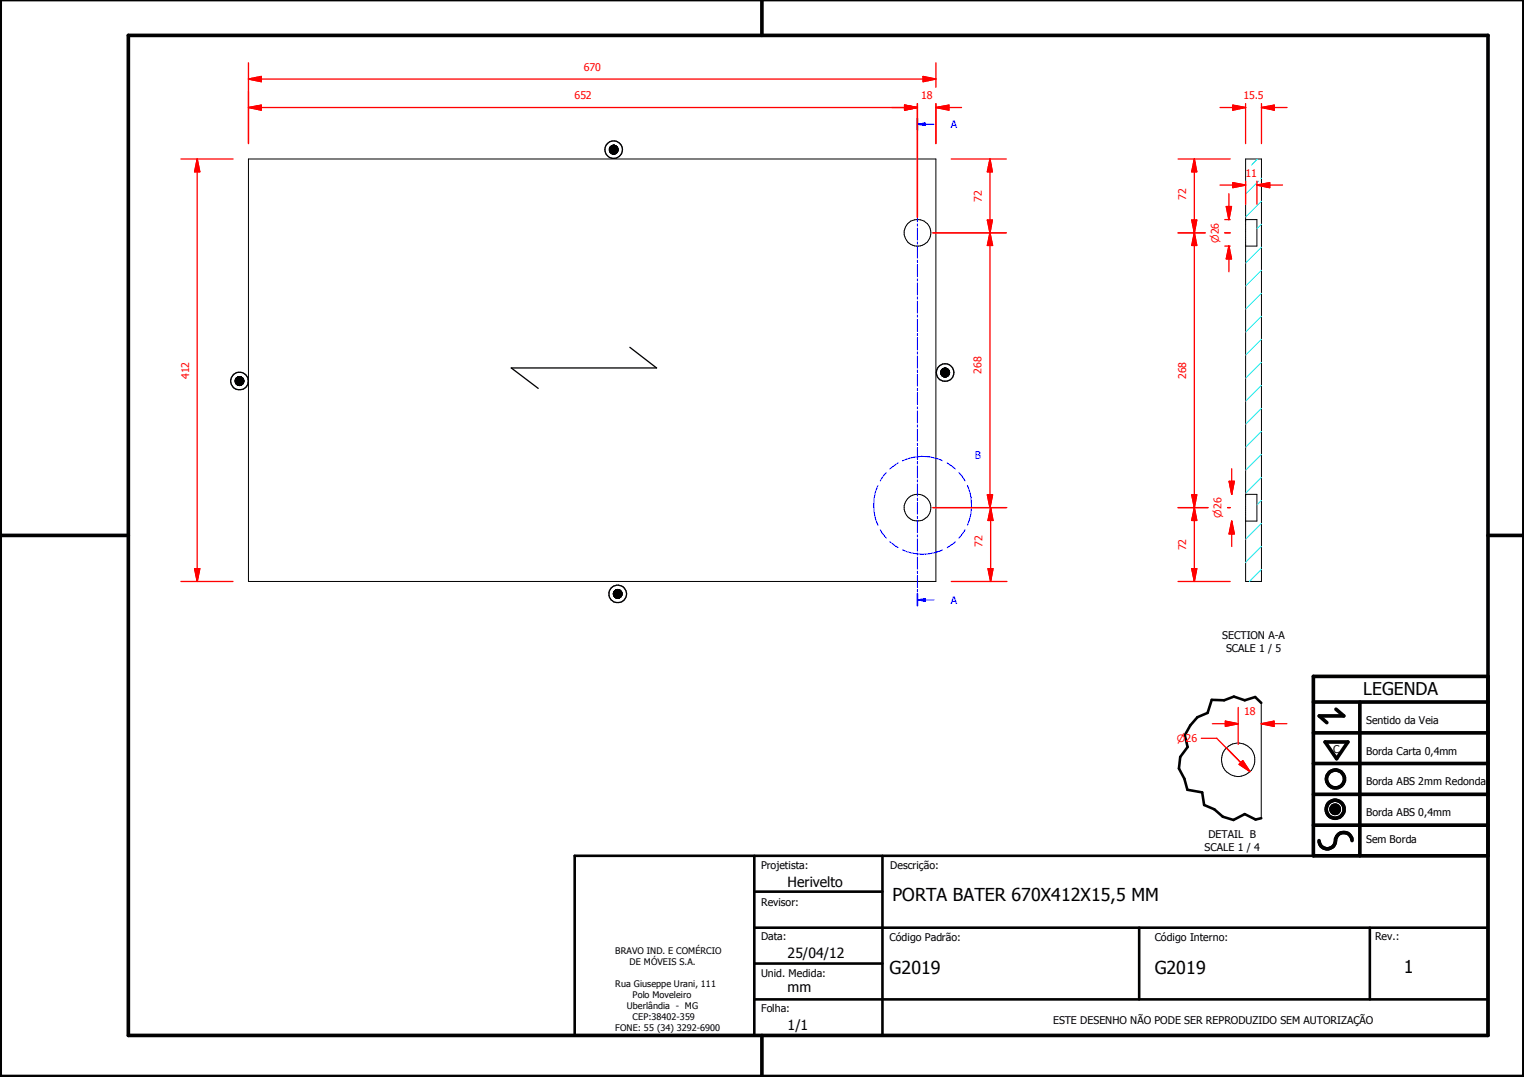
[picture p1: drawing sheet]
<svg xmlns="http://www.w3.org/2000/svg" width="297mm" height="210mm" viewBox="0 0 297 210" stroke-linecap="round" stroke-linejoin="round" font-family="sans-serif">
<g fill="none" stroke="#000" stroke-width=".19">
<path d="M48.4 31h134v82.3h-134zM118.8 29.1l1.7 .1zM118.8 29.2h1.7zM118.8 29.2l1.6 .1zM118.8 29.3h1.6zM118.8 29.3l1.6 .1zM118.8 29l1.6 .1zM118.8 29.4h1.6zM118.8 29.4l1.6 .1zM118.8 29.5h1.6zM118.8 29.5l1.6 .1zM118.8 28.9l1.6 .1z"/>
<path d="M118.8 28.8l1.6 .1zM118.9 29.6h1.5zM118.9 29.6l1.4 .1zM118.9 28.7l1.5 .1zM118.9 29.7h1.4zM118.9 29.7h1.3zM118.9 28.7h1.5zM119 29.7h1.2zM119 29.7l1.2 .1zM119 28.6l1.3 .1h-1.4zM119 28.6l1.3 .1zM119 29.8h1.2z"/>
<path d="M119 29.8h1.1zM119 28.5l1.2 .1zM119 28.5h1.2zM119.1 29.8h1zM119.1 29.8l1 .1zM119.1 28.5h1.1zM119.1 28.5h1zM119.2 29.9h.9zM119.2 29.9h.8zM119.2 28.4l.9 .1zM119.2 28.4h.9zM119.3 29.9h.7z"/>
<path d="M119.3 29.9l.6 .1zM119.3 28.4h.8zM119.3 30h.6zM119.3 30h.5zM119.3 28.4h.7zM119.3 28.4h.6zM119.4 30h.4zM119.4 30h.3zM119.4 28.3l.5 .1zM119.4 28.3h.4zM119.5 30h.2zM119.5 28.3h.3z"/>
<path d="M119.5 28.3h.2zM242.8 31h3.1v82.3h-3.1zM242.8 42.8h.1M242.8 42.8h2.2v5.2h-2.2M45.8 74.2l1.7 .1zM45.8 74.3h1.7v.1zM45.8 74.3l1.7 .1h-1.7zM45.8 74.4h1.7zM45.8 74.4h1.7v.1zM45.8 74.4l1.7 .1h-1.6zM45.8 74.1l1.7 .1zM45.9 74.5l1.6 .1z"/>
<path d="M45.9 74.6h1.6zM45.9 74.6l1.5 .1zM45.9 74l1.6 .1zM45.9 73.9l1.6 .1zM45.9 74.7h1.5zM45.9 74.7l1.5 .1zM45.9 73.9h1.6zM46 74.8h1.4zM46 74.8h1.3zM46 73.8l1.4 .1h-1.5zM46 73.8l1.4 .1zM46.1 74.8h1.2z"/>
<path d="M46.1 74.8l1.1 .1zM46.1 73.7l1.3 .1zM46.1 73.7h1.2zM46.1 74.9h1.1zM46.2 74.9h1zM46.2 74.9l.9 .1zM46.2 73.6l1 .1zM46.2 73.6h1zM46.3 75h.8zM46.3 75l.7 .1zM46.3 73.5l.9 .1zM46.3 75.1h.7z"/>
<path d="M46.3 75.1h.6zM46.3 73.5h.8zM46.3 73.5h.7zM46.4 75.1h.5zM46.4 73.5h.6zM46.4 73.5h.5zM46.5 75.1h.4zM46.5 75.1h.3zM46.5 73.4l.4 .1zM46.5 73.4h.4zM46.6 75.1h.2zM46.6 73.4h.3z"/>
<path d="M46.6 73.4h.2zM183.3 72.5l1.8 .1zM183.3 72.6h1.8v.1zM183.3 72.6l1.8 .1h-1.8zM183.3 72.7h1.8zM183.3 72.7l1.7 .1zM183.4 72.8h1.6zM183.4 72.8l1.6 .1zM183.4 72.4l1.7 .1zM183.4 72.9h1.6v.1zM183.4 72.9l1.6 .1h-1.6zM183.4 73h1.6z"/>
<path d="M183.4 72.3l1.6 .1zM183.4 72.3h1.6zM183.5 73h1.5zM183.5 73l1.4 .1zM183.5 72.2l1.5 .1zM183.5 72.2h1.5zM183.6 73.1h1.3zM183.6 73.1l1.2 .1zM183.6 72.1l1.4 .1zM183.6 73.2h1.2zM183.6 72.1h1.3zM183.6 73.2l1.1 .1z"/>
<path d="M183.6 72l1.2 .1zM183.6 72h1.2zM183.7 73.3h1zM183.7 73.3l.9 .1zM183.7 71.9l1.1 .1zM183.7 71.9h1zM183.8 73.4h.8zM183.8 71.9h.9zM183.9 73.4h.7zM183.9 73.4h.6zM183.9 71.8l.7 .1zM183.9 71.8h.7z"/>
<path d="M183.9 73.4h.5zM183.9 71.8h.6zM184.1 73.4h.3zM184.1 73.4h.2zM184.1 71.8h.4zM184.1 71.8h.3zM184.1 71.8h.2zM242.8 96.4h.1M242.8 96.4h2.2v5.2h-2.2M119.5 115.7h1.7zM119.5 115.7l1.7 .1zM119.5 115.8l1.7 .1z"/>
<path d="M119.6 115.9h1.6v.1zM119.6 115.9l1.6 .1h-1.6zM119.6 116l1.6 .1zM119.6 115.6l1.6 .1zM119.6 115.5l1.6 .1zM119.6 116.1h1.6zM119.6 116.1l1.5 .1zM119.6 115.4l1.6 .1zM119.7 116.2h1.4zM119.7 115.3l1.5 .1zM119.7 116.2l1.3 .1zM119.7 115.3h1.4z"/>
<path d="M119.8 116.3h1.2zM119.8 116.3l1.1 .1zM119.8 115.2l1.3 .1zM119.8 115.2h1.2zM119.8 116.4h1.1zM119.8 115.1l1.2 .1zM119.9 116.4h1zM119.9 116.4l.9 .1zM119.9 115.1h1h-1.1zM119.9 115.1h1zM120 116.5h.8zM120 116.5h.7z"/>
<path d="M120 115l.9 .1zM120 115h.8zM120.1 116.5h.6zM120.1 116.5h.5zM120.1 115h.7zM120.1 115h.6zM120.1 116.5l.5 .1zM120.1 114.9l.6 .1zM120.1 114.9h.5zM120.2 116.6h.4zM120.2 116.6h.3zM120.2 114.9h.4z"/>
<path d="M120.3 116.6h.2zM120.3 114.9h.3zM120.3 114.9h.2zM245.8 137v22.5M259.4 157.6l1.6 .1zM259.4 157.7l1.6 .1zM259.4 157.8l1.6 .1zM259.4 157.9h1.6v.1zM259.4 157.9l1.6 .1h-1.5zM259.4 157.6h1.6zM259.5 158h1.5zM259.5 158l1.4 .1z"/>
<path d="M259.5 157.5l1.5 .1zM259.5 158.1h1.4zM259.5 157.4l1.5 .1zM259.5 158.1l1.4 .1zM259.5 157.3l1.4 .1zM259.6 158.2h1.3zM259.6 158.2h1.2zM259.6 157.2l1.3 .1zM259.6 158.2l1.2 .1zM259.6 157.2h1.3zM259.7 158.3h1.1zM259.7 158.3l1 .1z"/>
<path d="M259.7 157.1l1.1 .1zM259.7 157.1h1.1zM259.8 158.4h.9zM259.8 158.4h.8zM259.8 157.1h1zM259.8 157.1h.9zM259.8 158.4l.8 .1zM259.8 157l.9 .1zM259.8 157h.8zM259.9 158.5h.7zM259.9 158.5h.6zM259.9 157h.7z"/>
<path d="M260 158.5h.5zM260 158.5h.4zM260 157h.6zM260.1 158.5h.3zM260.1 158.5h.2zM260.1 156.9l.4 .1zM260.1 156.9h.3zM260.1 156.9h.2z"/>
<circle cx="178.8" cy="45.4" r="2.62"/>
<circle cx="178.8" cy="98.9" r="2.6"/>
<circle cx="241.4" cy="148.1" r="3.3"/>
</g>
<path d="M245.8 137l-1.2-1.2-2 .7-2.1-.7-1.9 .7-2.4-.1-.8 2.5-2 .9-1.4 1.6-1.1 1.9 .6 2.3-1.5 1.9-.2 2.3 1 2 .6 2.1 2.9 .5 .4 2.5 2 .8 1.6 1.5 2.1 .6 2.2-1.1 2.1 1 1.1-.2M112 166.8h178v35h-178zM147 173.8h25M147 166.8v35M172 166.8v35M147 194.8h143M147 180.8h143M147 187.8h25M222 180.8v14M267 180.8v14" fill="none" stroke="#000" stroke-width=".51"/>
<g fill="#000">
<path d="M118.8 29l1.6 .1zM118.8 28.9l1.6 .1zM118.8 28.8l1.6 .1zM118.9 28.7l1.5 .1zM118.9 28.7h1.5zM119 28.6l1.3 .1h-1.4zM119 28.6l1.3 .1zM119 28.5l1.2 .1zM119 28.5h1.2zM119.1 28.5h1.1zM119.1 28.5h1zM119.2 28.4l.9 .1z"/>
<path d="M119.2 28.4h.9zM119.3 28.4h.8zM119.3 28.4h.7zM119.3 28.4h.6zM119.4 28.3l.5 .1zM119.4 28.3h.4zM119.5 28.3h.3zM119.5 28.3h.2zM119.4 30h.3zM119.5 30h.2zM119.3 30h.5zM119.4 30h.4z"/>
<path d="M119.3 29.9l.6 .1zM119.3 30h.6zM119.2 29.9h.8zM119.3 29.9h.7zM119.1 29.8l1 .1zM119.2 29.9h.9zM119 29.8h1.1zM119.1 29.8h1zM119 29.7l1.2 .1zM119 29.8h1.2zM118.9 29.7h1.3zM119 29.7h1.2z"/>
<path d="M118.9 29.6l1.4 .1zM118.9 29.7h1.4zM118.8 29.5l1.6 .1zM118.9 29.6h1.5zM118.8 29.4l1.6 .1zM118.8 29.5h1.6zM118.8 29.1l1.7 .1zM118.8 29.2l1.6 .1zM118.8 29.3h1.6zM118.8 29.3l1.6 .1zM118.8 29.4h1.6zM118.8 29.2h1.7z"/>
<path d="M45.8 74.1l1.7 .1zM45.9 74l1.6 .1zM45.9 73.9l1.6 .1zM45.9 73.9h1.6zM46 73.8l1.4 .1h-1.5zM46 73.8l1.4 .1zM46.1 73.7l1.3 .1zM46.1 73.7h1.2zM46.2 73.6l1 .1zM46.2 73.6h1zM46.3 73.5l.9 .1zM46.3 73.5h.8z"/>
<path d="M46.3 73.5h.7zM46.4 73.5h.6zM46.4 73.5h.5zM46.5 73.4l.4 .1zM46.5 73.4h.4zM46.6 73.4h.3zM46.6 73.4h.2zM46.5 75.1h.3zM46.6 75.1h.2zM46.4 75.1h.5zM46.5 75.1h.4zM46.3 75.1h.6z"/>
<path d="M46.3 75l.7 .1zM46.3 75.1h.7zM46.2 74.9l.9 .1zM46.3 75h.8zM46.1 74.9h1.1zM46.2 74.9h1zM46.1 74.8l1.1 .1zM46 74.8h1.3zM46.1 74.8h1.2zM45.9 74.7l1.5 .1zM46 74.8h1.4zM45.9 74.6l1.5 .1z"/>
<path d="M45.9 74.7h1.5zM45.8 74.4l1.7 .1h-1.6zM45.9 74.5l1.6 .1zM45.9 74.6h1.6zM45.8 74.4h1.7zM45.8 74.4h1.7v.1zM45.8 74.2l1.7 .1zM45.8 74.3h1.7v.1zM45.8 74.3l1.7 .1h-1.7zM183.4 72.4l1.7 .1zM183.4 72.3l1.6 .1zM183.4 72.3h1.6z"/>
<path d="M183.5 72.2l1.5 .1zM183.5 72.2h1.5zM183.6 72.1l1.4 .1zM183.6 72.1h1.3zM183.6 72l1.2 .1zM183.6 72h1.2zM183.7 71.9l1.1 .1zM183.7 71.9h1zM183.8 71.9h.9zM183.9 71.8l.7 .1zM183.9 71.8h.7zM183.9 71.8h.6z"/>
<path d="M184.1 71.8h.4zM184.1 71.8h.3zM184.1 71.8h.2zM184.1 73.4h.2zM183.9 73.4h.5zM184.1 73.4h.3zM183.9 73.4h.6zM183.8 73.4h.8zM183.9 73.4h.7zM183.7 73.3l.9 .1zM183.6 73.2l1.1 .1zM183.7 73.3h1z"/>
<path d="M183.6 73.2h1.2zM183.6 73.1l1.2 .1zM183.5 73l1.4 .1zM183.6 73.1h1.3zM183.4 73h1.6zM183.5 73h1.5zM183.4 72.8l1.6 .1zM183.4 72.9h1.6v.1zM183.4 72.9l1.6 .1h-1.6zM183.3 72.7l1.7 .1zM183.4 72.8h1.6zM183.3 72.5l1.8 .1z"/>
<path d="M183.3 72.6h1.8v.1zM183.3 72.6l1.8 .1h-1.8zM183.3 72.7h1.8zM119.6 115.6l1.6 .1zM119.6 115.5l1.6 .1zM119.6 115.4l1.6 .1zM119.7 115.3l1.5 .1zM119.7 115.3h1.4zM119.8 115.2l1.3 .1zM119.8 115.2h1.2zM119.8 115.1l1.2 .1zM119.9 115.1h1h-1.1z"/>
<path d="M119.9 115.1h1zM120 115l.9 .1zM120 115h.8zM120.1 115h.7zM120.1 115h.6zM120.1 114.9l.6 .1zM120.1 114.9h.5zM120.2 114.9h.4zM120.3 114.9h.3zM120.3 114.9h.2zM120.2 116.6h.3zM120.3 116.6h.2z"/>
<path d="M120.1 116.5l.5 .1zM120.2 116.6h.4zM120.1 116.5h.5zM120 116.5h.7zM120.1 116.5h.6zM119.9 116.4l.9 .1zM120 116.5h.8zM119.8 116.4h1.1zM119.9 116.4h1zM119.8 116.3l1.1 .1zM119.7 116.2l1.3 .1zM119.8 116.3h1.2z"/>
<path d="M119.7 116.2h1.4zM119.6 116.1l1.5 .1zM119.6 115.9l1.6 .1h-1.6zM119.6 116l1.6 .1zM119.6 116.1h1.6zM119.5 115.7h1.7zM119.5 115.7l1.7 .1zM119.5 115.8l1.7 .1zM119.6 115.9h1.6v.1zM259.4 157.6h1.6zM259.5 157.5l1.5 .1zM259.5 157.4l1.5 .1z"/>
<path d="M259.5 157.3l1.4 .1zM259.6 157.2l1.3 .1zM259.6 157.2h1.3zM259.7 157.1l1.1 .1zM259.7 157.1h1.1zM259.8 157.1h1zM259.8 157.1h.9zM259.8 157l.9 .1zM259.8 157h.8zM259.9 157h.7zM260 157h.6zM260.1 156.9l.4 .1z"/>
<path d="M260.1 156.9h.3zM260.1 156.9h.2zM260.1 158.5h.2zM260 158.5h.4zM260.1 158.5h.3zM259.9 158.5h.6zM260 158.5h.5zM259.8 158.4l.8 .1zM259.9 158.5h.7zM259.8 158.4h.8zM259.7 158.3l1 .1zM259.8 158.4h.9z"/>
<path d="M259.6 158.2l1.2 .1zM259.7 158.3h1.1zM259.6 158.2h1.2zM259.5 158.1l1.4 .1zM259.6 158.2h1.3zM259.5 158l1.4 .1zM259.5 158.1h1.4zM259.4 157.9l1.6 .1h-1.5zM259.5 158h1.5zM259.4 157.6l1.6 .1zM259.4 157.7l1.6 .1zM259.4 157.8l1.6 .1z"/>
<path d="M259.4 157.9h1.6v.1z"/>
</g>
<g fill="none" stroke="#000" stroke-width=".71">
<path d="M148.5 0v6.9M297 -.1v209.9h-297v-209.9M25 6.9h265v194.9h-265zM0 104.4h25M290 104.4h7M256 136.8h34M260.4 138.2l1.5 1.3h-4.8l1.5 1.3M265 136.8v30M290 131.8h-34v35h34M256 154.8h34M256 148.8h34M256 142.8h34"/>
<path d="M258.3 144.6h4.4l-2.2 3.3zM256 160.8h34M257.1 163.8a1.62 1.62 0 0 0 1.8 1.6 1.62 1.62 0 0 0 1.4-1.9 1.63 1.63 0 0 1 1.7-1.2 1.63 1.63 0 0 1 1.5 1.5M148.5 201.8v8"/>
<circle cx="260.2" cy="157.7" r="1.76"/>
<circle cx="260.2" cy="157.7" r=".82"/>
<circle cx="260.3" cy="151.8" r="1.76"/>
</g>
<g fill="none" stroke="#00f" stroke-width=".19">
<path d="M178.8 23v2.4M178.8 25.8v.4M178.8 26.6v2.4M178.8 29.3v.5M178.8 30.2v2.3M178.8 32.9v.5M178.8 33.7v2.4M178.8 36.5v.4M178.8 37.3v2.4M178.8 24.2h1.5M178.8 40v.5M178.8 40.9v2.3"/>
<path d="M178.8 43.6v.5M178.8 44.4v2.4M178.8 47.2v.4M178.8 48v2.3M178.8 50.7v.5M178.8 51.6v2.3M178.8 54.3v.4M178.8 55.1v2.4M178.8 57.9v.4M178.8 58.7v2.3M178.8 61.4v.4M178.8 62.2v2.4"/>
<path d="M178.8 65v.4M178.8 65.8v2.4M178.8 68.5v.5M178.8 69.4v2.4M178.8 72.1v.5M178.8 72.9v2.4M178.8 75.7v.5M178.8 76.5v2.4M178.8 79.2v.5M178.8 80.1v2.3M178.8 82.8v.5M178.8 83.7v2.3"/>
<path d="M178.8 86.4v.4M178.8 87.2v2.4M178.8 90v.4M178.8 90.8v2.3M178.8 93.5v.4M178.8 94.3v2.4M178.8 97.1v.4M178.8 97.9v2.3M178.8 100.6v.5M178.8 101.5v2.3M178.8 104.2v.4M178.8 105v2.4"/>
<path d="M178.8 107.8v.4M178.8 108.6v2.4M178.8 111.3v.5M178.8 112.1v2.4M178.8 114.9v.5M178.8 115.7v2.4"/>
</g>
<path d="M178.8 23v2.4M178.8 115.7v2.4" fill="none" stroke="#00f" stroke-width=".3"/>
<path d="M178.8 24.2l1.5-.2v.5z" fill="#00f"/>
<path d="M178.8 24.2l1.5-.2v.5zM180.3 24.2h1.7M178.8 116.9h1.5" fill="none" stroke="#00f" stroke-width=".19"/>
<path d="M178.8 116.9l1.5-.2v.5z" fill="#00f"/>
<g fill="none" stroke="#00f" stroke-width=".19">
<path d="M171.1 94.6a9.7 9.7 0 0 0 0 7.8M172.8 92.1l-1.2 1.6M175 90.2l-1.6 1.2M175.9 89.8h.1M176 89.8a9.2 9.2 0 0 1 7.7 0M184.6 90.2l1.6 1.2M186.9 92.1l1.2 1.6M188.5 94.6a9.9 9.9 0 0 1 0 7.8M171.6 103.3l1.2 1.6M173.4 105.6l1.6 1.1M175.9 107.2h.1M176 107.2a9.2 9.2 0 0 0 7.7 0"/>
<path d="M178.8 116.9l1.5-.2v.5zM180.3 116.9h1.7M186.2 105.6l-1.6 1.2M188.1 103.3l-1.2 1.6"/>
</g>
<g fill="none" stroke="#0ff" stroke-width=".19">
<path d="M245.1 31l-1.2 1.2M245.3 35.3l-2.5 2.5M245.9 39.2l-3.1 3.1M245.9 34.7l-.1 .1M245.9 57.1l-3.1 3.1M245.9 52.7l-3.1 3.1M245.9 48.2l-3.1 3.1M245.9 43.7l-.9 .9M245.9 79.6l-3.1 3.1M245.9 75.1l-3.1 3.1M245.9 70.6l-3.1 3.1M245.9 66.1l-3.1 3.1"/>
<path d="M245.9 61.6l-3.1 3.1M245.9 97.5l-.9 .9M245.9 93l-3.1 3.1M245.9 88.6l-3.1 3.1M245.9 84.1l-3.1 3.1M245.9 111l-2.4 2.3M245.9 106.5l-3.1 3.1M245.9 102l-3.1 3.1"/>
</g>
<path d="M48.4 15.4h2.5" fill="none" stroke="#f00" stroke-width=".25"/>
<path d="M48.4 15.4l2.5-.5v1z" fill="#f00"/>
<path d="M48.4 15.4l2.5-.5v1zM179.9 15.4h2.5" fill="none" stroke="#f00" stroke-width=".25"/>
<path d="M179.9 14.9l2.5 .5-2.5 .5z" fill="#f00"/>
<path d="M48.4 12.2v15.8M50.9 15.4h129M179.9 14.9l2.5 .5-2.5 .5zM182.4 12.2v4.8M182.4 20.2v7.8M182.4 21h2.6" fill="none" stroke="#f00" stroke-width=".25"/>
<path d="M182.4 21l2.6-.5v1z" fill="#f00"/>
<path d="M176.3 21h2.5M182.4 21l2.6-.5v1z" fill="none" stroke="#f00" stroke-width=".25"/>
<path d="M176.3 20.5l2.5 .5-2.5 .5z" fill="#f00"/>
<path d="M173.8 21h5M176.3 20.5l2.5 .5-2.5 .5zM178.8 20.2v22.2M182.4 20.2v7.8M185 21h2.4" fill="none" stroke="#f00" stroke-width=".25"/>
<path d="M176.3 20.5l2.5 .5-2.5 .5z" fill="#f00"/>
<path d="M48.4 21h2.5M176.3 20.5l2.5 .5-2.5 .5z" fill="none" stroke="#f00" stroke-width=".25"/>
<path d="M48.4 21l2.5-.5v1z" fill="#f00"/>
<path d="M48.4 17.8v10.2M48.4 21l2.5-.5v1zM50.9 21h125.4M178.8 20.2v22.2M193 31v2.5" fill="none" stroke="#f00" stroke-width=".25"/>
<path d="M193 31l.4 2.5h-1z" fill="#f00"/>
<path d="M193 31l.4 2.5h-1zM193 42.9v2.5" fill="none" stroke="#f00" stroke-width=".25"/>
<path d="M192.4 42.9h1l-.4 2.5z" fill="#f00"/>
<path d="M185.4 31h10.7M193 33.5v9.4M181.8 45.4h14.3M192.4 42.9h1l-.4 2.5zM193 45.4v2.4" fill="none" stroke="#f00" stroke-width=".25"/>
<path d="M193 45.4l.5 2.4h-1.1z" fill="#f00"/>
<path d="M193 45.4l.5 2.4h-1.1zM193 96.4v2.5" fill="none" stroke="#f00" stroke-width=".25"/>
<path d="M192.4 96.4h1.1l-.5 2.5z" fill="#f00"/>
<path d="M181.8 45.4h14.3M193 47.8v48.6M181.8 98.9h14.3M192.4 96.4h1.1l-.5 2.5zM193.1 110.8v2.5" fill="none" stroke="#f00" stroke-width=".25"/>
<path d="M192.6 110.8h.9l-.4 2.5z" fill="#f00"/>
<path d="M193.1 98.9v2.5M192.6 110.8h.9l-.4 2.5z" fill="none" stroke="#f00" stroke-width=".25"/>
<path d="M193.1 98.9l.4 2.5h-.9z" fill="#f00"/>
<path d="M181.8 98.9h14.5M193.1 98.9l.4 2.5h-.9zM38.4 110.8v2.5M185.4 113.3h10.9M193.1 101.4v9.4" fill="none" stroke="#f00" stroke-width=".25"/>
<path d="M37.9 110.8h1l-.5 2.5z" fill="#f00"/>
<path d="M38.4 31v2.5M37.9 110.8h1l-.5 2.5z" fill="none" stroke="#f00" stroke-width=".25"/>
<path d="M38.4 31l.5 2.5h-1z" fill="#f00"/>
<path d="M35.3 31h10.1M38.4 31l.5 2.5h-1zM38.4 33.5v77.3M239.5 40.3v2.5M35.3 113.3h10.1" fill="none" stroke="#f00" stroke-width=".25"/>
<g fill="none" stroke="#000" stroke-width=".25">
<path d="M122.8 67.7l5.2 4h-28.4l5.3 4"/>
<circle cx="119.6" cy="29.2" r="1.7"/>
<circle cx="119.6" cy="29.2" r=".84"/>
<circle cx="46.7" cy="74.2" r=".85"/>
<circle cx="46.7" cy="74.3" r="1.72"/>
<circle cx="184.2" cy="72.6" r="1.7"/>
<circle cx="184.2" cy="72.6" r=".85"/>
<circle cx="120.4" cy="115.7" r=".83"/>
<circle cx="120.4" cy="115.7" r="1.7"/>
</g>
<path d="M239 40.3h1l-.5 2.5z" fill="#f00"/>
<path d="M239 40.3h1l-.5 2.5zM239.5 48v2.5" fill="none" stroke="#f00" stroke-width=".25"/>
<path d="M239.5 48l.5 2.5h-1z" fill="#f00"/>
<path d="M239.5 37.8v2.5M238.7 42.8h1.1M238.7 48h1.1M239.5 48l.5 2.5h-1zM239.5 50.5v2.5M240.1 93.8v2.6" fill="none" stroke="#f00" stroke-width=".25"/>
<path d="M239.6 93.8h1l-.5 2.6z" fill="#f00"/>
<path d="M239.6 93.8h1l-.5 2.6zM240.1 101.6v2.5" fill="none" stroke="#f00" stroke-width=".25"/>
<path d="M240.1 101.6l.5 2.5h-1z" fill="#f00"/>
<path d="M245.9 21h2.5M240.1 91.4v2.4M240.1 101.6l.5 2.5h-1zM240.1 104.1v2.4" fill="none" stroke="#f00" stroke-width=".25"/>
<path d="M245.9 21l2.5-.5v1z" fill="#f00"/>
<path d="M240.3 21h2.5M245.9 21l2.5-.5v1z" fill="none" stroke="#f00" stroke-width=".25"/>
<path d="M240.3 20.5l2.5 .5-2.5 .5z" fill="#f00"/>
<path d="M237.8 21h2.5M240.3 20.5l2.5 .5-2.5 .5zM240.3 36.1h2.5M242.8 20.2v7.8M245.9 20.2v7.8M248.4 21h2.5" fill="none" stroke="#f00" stroke-width=".25"/>
<path d="M240.3 35.6l2.5 .5-2.5 .5z" fill="#f00"/>
<path d="M240.3 35.6l2.5 .5-2.5 .5zM245 36.1h2.5" fill="none" stroke="#f00" stroke-width=".25"/>
<path d="M245 36.1l2.5-.5v1z" fill="#f00"/>
<path d="M232.8 31v2.5M237.8 36.1h2.5M242.8 35.3v4.5M245 36.1l2.5-.5v1zM245 35.3v4.5M247.5 36.1h2.5" fill="none" stroke="#f00" stroke-width=".25"/>
<path d="M232.8 31l.5 2.5h-1z" fill="#f00"/>
<path d="M232.8 31l.5 2.5h-1zM232.8 42.9v2.5" fill="none" stroke="#f00" stroke-width=".25"/>
<path d="M232.3 42.9h1l-.5 2.5z" fill="#f00"/>
<path d="M229.6 31h10.2M232.8 33.5v9.4M229.6 45.4h5.3M232.3 42.9h1l-.5 2.5zM238.7 45.4h1.1M232.8 110.8v2.5" fill="none" stroke="#f00" stroke-width=".25"/>
<path d="M232.3 110.8h1l-.5 2.5z" fill="#f00"/>
<path d="M232.8 98.9v2.5M232.3 110.8h1l-.5 2.5z" fill="none" stroke="#f00" stroke-width=".25"/>
<path d="M232.8 98.9l.5 2.5h-1z" fill="#f00"/>
<path d="M232.8 45.4v2.4M229.6 98.9h5.9M232.8 98.9l.5 2.5h-1zM239.3 98.9h.5M229.6 113.3h10.2M232.8 101.4v9.4" fill="none" stroke="#f00" stroke-width=".25"/>
<path d="M232.8 45.4l.5 2.4h-1z" fill="#f00"/>
<path d="M232.8 45.4l.5 2.4h-1zM232.8 96.4v2.5" fill="none" stroke="#f00" stroke-width=".25"/>
<path d="M232.3 96.4h1l-.5 2.5z" fill="#f00"/>
<path d="M229.6 45.4h5.3M232.8 47.8v48.6M238.7 45.4h1.1M229.6 98.9h5.9M232.3 96.4h1l-.5 2.5zM239.3 98.9h.5M241.8 148.6l1.8 1.8" fill="none" stroke="#f00" stroke-width=".25"/>
<path d="M242.2 148.3l1.4 2.1-2.1-1.4z" fill="#f00"/>
<path d="M234.1 143.9h3l4.7 4.7-2.7-2.8M242.2 148.3l1.4 2.1-2.1-1.4zM245.8 141.1h2.5" fill="none" stroke="#f00" stroke-width=".25"/>
<path d="M245.8 141.1l2.5-.6v1.1z" fill="#f00"/>
<path d="M238.8 141.1h2.5M245.8 141.1l2.5-.6v1.1z" fill="none" stroke="#f00" stroke-width=".25"/>
<path d="M238.8 140.5l2.5 .6-2.5 .5z" fill="#f00"/>
<path d="M241.3 137.9v7.2M236.3 141.1h2.5M238.8 140.5l2.5 .6-2.5 .5zM248.3 141.1h2.5" fill="none" stroke="#f00" stroke-width=".25"/>
<g font-size="3.5">
<text x="173.9" y="175.7">PORTA BATER 670X412X15,5 MM</text>
<text x="173.4" y="189.7">G2019</text>
<text x="225.1" y="189.7">G2019</text>
<text x="273.6" y="189.7">1</text>
</g>
<text font-size="3.4" x="265.7" y="135.4">LEGENDA</text>
<g font-size="2.7">
<text x="153.5" y="172.8">Herivelto</text>
<text x="153.5" y="186.6">25/04/12</text>
<text x="153.5" y="193.4">mm</text>
<text x="153.5" y="200.8">1/1</text>
</g>
<g font-size="2.1" fill="#f00">
<text x="113.8" y="13.8">670</text>
<text x="112" y="19.4">652</text>
<text x="179.5" y="19.4">18</text>
<text x="242.4" y="19.4">15.5</text>
<text x="242.8" y="34.5">11</text>
<text x="191.3" y="39.3" transform="rotate(-90 191.3 39.3)">72</text>
<text x="231.2" y="38.9" transform="rotate(-90 231.2 38.9)">72</text>
<text x="36.9" y="73.9" transform="rotate(-90 36.9 73.9)">412</text>
<text x="191.3" y="72.9" transform="rotate(-90 191.3 72.9)">268</text>
<text x="231.2" y="73.9" transform="rotate(-90 231.2 73.9)">268</text>
<text x="191.5" y="106.6" transform="rotate(-90 191.5 106.6)">72</text>
<text x="231.2" y="107.3" transform="rotate(-90 231.2 107.3)">72</text>
<text x="242.5" y="139.4">18</text>
</g>
<g font-size="2.1" fill="#00f">
<text x="185.3" y="25">A</text>
<text x="190" y="89.5">B</text>
<text x="185.3" y="117.6">A</text>
</g>
<g font-size="2.1">
<text x="238.2" y="124.6">SECTION A-A</text>
<text x="239" y="127.1">SCALE 1 / 5</text>
<text x="266.3" y="141.1">Sentido da Veia</text>
<text x="259.8" y="146.7">C</text>
<text x="266.3" y="147.2">Borda Carta 0,4mm</text>
<text x="266.3" y="153.1">Borda ABS 2mm Redonda</text>
<text x="266.3" y="159">Borda ABS 0,4mm</text>
<text x="234.8" y="165.8">SCALE 1 / 4</text>
<text x="235.5" y="163.3">DETAIL B</text>
<text x="266.3" y="164.4">Sem Borda</text>
<text x="148.4" y="169.3">Projetista:</text>
<text x="173.5" y="169.5">Descrição:</text>
<text x="148.4" y="176.6">Revisor:</text>
<text x="148.4" y="183.2">Data:</text>
<text x="173.4" y="183.3">Código Padrão:</text>
<text x="225.1" y="183.3">Código Interno:</text>
<text x="268" y="183.2">Rev.:</text>
<text x="148.4" y="190.5">Unid. Medida:</text>
<text x="148.4" y="197.2">Folha:</text>
<text x="205.3" y="199.5">ESTE DESENHO NÃO PODE SER REPRODUZIDO SEM AUTORIZAÇÃO</text>
</g>
<g font-size="1.9" fill="#f00">
<text x="237.6" y="47.4" transform="rotate(-90 237.6 47.4)">⌀26</text>
<text x="238.1" y="100.9" transform="rotate(-90 238.1 100.9)">⌀26</text>
<text x="229.4" y="144.6">⌀26</text>
</g>
<g font-size="1.8">
<text x="119.9" y="186">BRAVO IND. E COMÉRCIO</text>
<text x="122.7" y="188.1">DE MÓVEIS S.A.</text>
<text x="119.9" y="192.4">Rua Giuseppe Urani, 111</text>
<text x="122.2" y="196.7">Uberlândia - MG</text>
<text x="123.3" y="194.6">Polo Moveleiro</text>
<text x="119.9" y="201">FONE: 55 (34) 3292-6900</text>
<text x="123.3" y="198.8">CEP:38402-359</text>
</g>
</svg>
